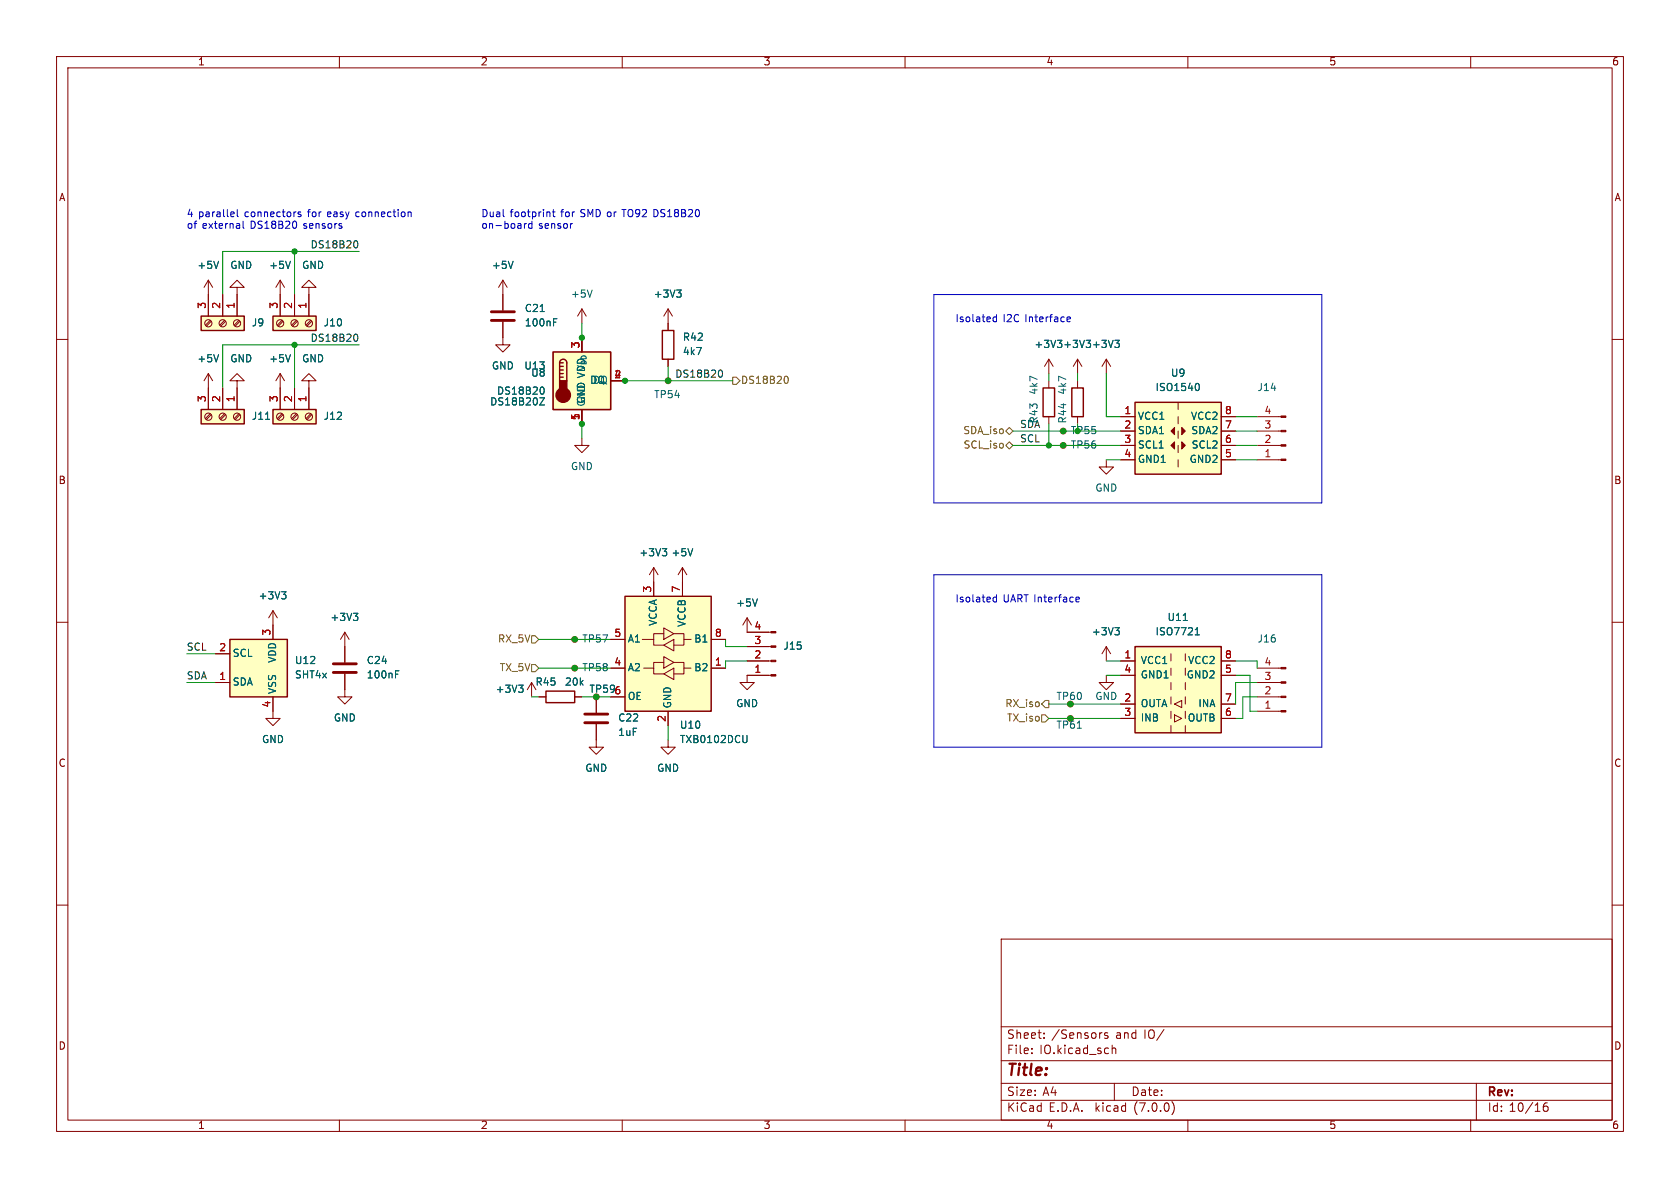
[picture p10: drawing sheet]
<svg xmlns="http://www.w3.org/2000/svg" width="297mm" height="210mm" viewBox="0 0 297 210" stroke-linecap="round" stroke-linejoin="round" font-family="sans-serif">
<g fill="none" stroke="#840000" stroke-width=".18">
<path d="M10 10h277v190h-277zM12 12h273v186h-273zM60 10v2M110 10v2M160 10v2M210 10v2M260 10v2M10 60h2M36.8 49.5l-.7 1.3M36.8 49.5v6.4M36.8 49.5l.8 1.3M37.2 56.6l-.9 .9"/>
<path d="M37.3 56.8l-.8 .9M39.4 52.1v3.8M39.7 56.6l-.8 .9M39.9 56.8l-.9 .9M41.9 50.8h1.3l-1.3-1.3-1.3 1.3h1.3v5.1M42.2 56.6l-.8 .9M42.4 56.8l-.8 .9M49.5 49.5v6.4M49.5 49.5l-.7 1.3M49.5 49.5l.8 1.3M49.9 56.6l-.9 .9M50 56.8l-.8 .9"/>
<path d="M52.1 52.1v3.8M52.4 56.6l-.8 .9M52.6 56.8l-.9 .9M54.6 50.8h1.3l-1.3-1.3-1.3 1.3h1.3v5.1M54.9 56.6l-.8 .9M55.1 56.8l-.8 .9M88.9 56.9v4.1h1.3l-1.3 1.2-1.3-1.2h1.3M88.9 49.5v5.4M88.9 49.5l-.8 1.3M88.9 49.5l.8 1.3M102.9 54.6l-.8 1.3M102.9 54.6v2.6"/>
<path d="M102.9 54.6l.7 1.3M118.1 54.6v3.8M118.1 54.6l-.8 1.3M118.1 54.6l.8 1.3M285 60h2M36.8 66v6.4M36.8 66l-.7 1.3M36.8 66l.8 1.3M37.2 73.1l-.9 .9M37.3 73.3l-.8 .9M39.4 68.6v3.8M39.7 73.1l-.8 .9"/>
<path d="M39.9 73.3l-.9 .9M41.9 67.3h1.3l-1.3-1.3-1.3 1.3h1.3v5.1M42.2 73.1l-.8 .9M42.4 73.3l-.8 .9M49.5 66v6.4M49.5 66l-.7 1.3M49.5 66l.8 1.3M49.9 73.1l-.9 .9M50 73.3l-.8 .9M52.1 68.6v3.8M52.4 73.1l-.8 .9M52.6 73.3l-.9 .9"/>
<path d="M54.6 67.3h1.3l-1.3-1.3-1.3 1.3h1.3v5.1M54.9 73.1l-.8 .9M55.1 73.3l-.8 .9M102.9 77.5v1.2h1.2l-1.2 1.3-1.3-1.3h1.3M102.9 72.4v2.5M107.9 67.3h2.6M118.1 67.3h.1M118.1 63.5v1.3M185.4 63.5v2.5M185.4 67.3v1.3M185.4 73.7v1.2M185.4 63.5l-.7 1.3"/>
<path d="M185.4 63.5l.8 1.3M188 78.7h.1M188 76.2h.1M190.5 63.5l-.8 1.3M190.5 63.5v2.5M190.5 67.3v1.3M190.5 73.7v1.2M190.5 63.5l.8 1.3M195.6 63.5l-.8 1.3M195.6 63.5v2.5M195.6 63.5l.7 1.3M198.1 73.7h2.6"/>
<path d="M198.1 76.2h2.6M198.1 78.7h2.6M208.3 71.1v1.3M208.3 73.7v1.2M208.3 76.2v1.3M208.3 78.7v1.3M215.9 73.7h2.5M215.9 76.2h2.5M215.9 78.7h2.5M222.2 73.7h4.3M222.2 76.2h4.3M222.2 78.7h4.3"/>
<path d="M195.6 81.3v1.3h1.2l-1.2 1.2-1.3-1.2h1.3M198.1 81.3h2.6M208.3 81.3v1.3zM215.9 81.3h2.5M222.2 81.3h4.3M10 110h2M38.1 115.6h2.5M48.3 108l-.8 1.2M48.3 108v5M48.3 108l.7 1.2M61 119.1v4.1h1.2l-1.2 1.3-1.3-1.3h1.3M61 111.8l-.8 1.2"/>
<path d="M61 111.8v5.3M61 111.8l.7 1.2M101.6 113h.1M101.6 118.1h.1M107.9 118.1h2.6M107.9 113h2.6M113.5 113h2.1v1h1.7M113.8 118.1h1.8v1h1.7M115.6 100.3l-.8 1.3M115.6 100.3v5.1M115.6 100.3l.7 1.3M117.3 117.1h-1.7v1"/>
<path d="M117.3 112h-1.7v1M117.3 116.1l1.8 1-1.8 1zM117.3 111l1.8 1-1.8 1zM117.3 119.1l1.8-1v2zM117.3 114l1.8-1v2.1zM119.1 117.1h1.8v1h1.3M119.1 112h1.8v1h1.3M120.6 100.3l-.7 1.3M120.6 100.3v5.1M120.6 100.3l.8 1.3M120.9 118.1v1h-1.8M120.9 113v1h-1.8"/>
<path d="M125.7 118.1h2.6M125.7 113h2.6M132.1 109.2v2.6h4.2M132.1 114.3h4.2M132.1 116.8h4.2M132.1 109.2l-.8 1.3M132.1 109.2l.7 1.3M136.3 119.4h-4.2v1.3h1.2l-1.2 1.2-1.3-1.2h1.3M195.6 119.4v1.3h1.2l-1.2 1.2-1.3-1.2h1.3M195.6 114.3v2.5M195.6 114.3l-.8 1.3M195.6 114.3l.7 1.3"/>
<path d="M198.1 116.8h2.6M198.1 119.4h2.6M207 115.6v1.2M207 118.1v1.3M209.5 115.6v1.2M209.5 118.1v1.3M215.9 116.8h2.5M215.9 119.4h2.5M222.2 118.1h4.3M285 110h2M38.1 120.7h2.5M48.3 123.2v3.8h1.2l-1.2 1.3-1.3-1.3h1.3"/>
<path d="M94 120.7l-.8 1.2M94 120.7v2.5M94 120.7l.7 1.2M95.2 123.2h1.3M101.6 123.2h1.3M105.4 128v4.1h1.3l-1.3 1.3-1.3-1.3h1.3M105.4 123.2v2.8M107.9 123.2h2.6M118.1 130.8v1.3h1.3l-1.3 1.3-1.3-1.3h1.3M118.1 125.7v2.6M189.2 127h.1M198.1 124.5h2.6"/>
<path d="M198.1 127h2.6M207 120.7v1.2M207 123.2v1.3M207 125.7v1.3M207 128.3v1.2M207.6 126.4l1.3 .6-1.3 .6zM207.6 124.5l1.3-.7v1.3zM209.5 120.7v1.2M209.5 123.2v1.3M209.5 125.7v1.3M209.5 128.3v1.2M215.9 124.5h2.5"/>
<path d="M215.9 127h2.5M222.2 120.7h4.3M222.2 123.2h4.3M222.2 125.7h4.3M10 160h2M285 160h2M177 166h108v32h-108zM60 198v2M110 198v2M160 198v2M177 194.5h108M177 191.5h108"/>
<path d="M177 187.5h108M177 181.5h108M182.4 186.1v.2M182.4 185.3v.2M184.6 183.4v.2M184.6 182.6v.2M194.7 182.6h.1M195.8 182.6h-.3l-.2 .2v.2l.5 .1v.4h-.5M196.6 184.8v1.5M196.6 185.4l.2-.1h.4l.1 1M197 191.5v3M207.2 194.7a1.72 1.72 0 0 1 0 2.3"/>
<path d="M210 198v2M260 198v2M261 191.5v6.5M273.5 195a.59 .59 0 0 0-.7 .6v.6l.2 .2 .4 .1 .2-.2 .1-.5-.2-.2-.4-.1-.3 .3"/>
<circle cx="36.8" cy="57.1" r=".63"/>
<circle cx="39.4" cy="57.1" r=".63"/>
<circle cx="41.9" cy="57.1" r=".63"/>
<circle cx="49.5" cy="57.1" r=".63"/>
<circle cx="52.1" cy="57.1" r=".63"/>
<circle cx="54.6" cy="57.1" r=".63"/>
<circle cx="36.8" cy="73.7" r=".63"/>
<circle cx="39.4" cy="73.7" r=".63"/>
<circle cx="41.9" cy="73.7" r=".63"/>
<circle cx="49.5" cy="73.7" r=".63"/>
<circle cx="52.1" cy="73.7" r=".63"/>
<circle cx="54.6" cy="73.7" r=".63"/>
<circle cx="118.1" cy="67.3" r=".51"/>
<circle cx="188" cy="78.7" r=".51"/>
<circle cx="188" cy="76.2" r=".51"/>
<circle cx="101.6" cy="113" r=".51"/>
<circle cx="101.6" cy="118.1" r=".51"/>
<circle cx="105.4" cy="123.2" r=".51"/>
<circle cx="189.2" cy="124.5" r=".51"/>
<circle cx="189.2" cy="127" r=".51"/>
</g>
<g fill="none" stroke="#006464" stroke-width=".18">
<path d="M38.6 46.2l-.4 1.3M51.3 46.2l-.4 1.3M90.7 46.2l-.4 1.3M97.9 56.3h.6M104.7 51.3l-.4 1.2M119.6 51.3h.8l-.4 .5M120.2 51.8l.2 .2v.3l-.2 .2M38.6 62.7l-.4 1.3M46.9 74.1h.8M51.3 62.7l-.4 1.3M95.4 70.3h.9l-.9 1.3h.9M95.9 68.4a.79 .79 0 0 1 0 1.3"/>
<path d="M103.3 66.3l-1.2 .5M197.1 60.2h.8l-.4 .4M197.6 60.6l.3 .3v.3l-.3 .2M211.7 67.8a.79 .79 0 0 1 0 1.2M117.1 97h.8l-.5 .5M117.6 97.5l.3 .2v.3l-.3 .3M122.5 97l-.5 1.3M49.8 104.6h.8l-.5 .5M50.3 105.1l.3 .2v.3l-.3 .3M62.5 108.4h.8l-.5 .5M63 108.9l.3 .2v.3l-.3 .3M69.9 118.6h.6"/>
<path d="M133.9 105.9l-.4 1.2M197.1 111h.8l-.4 .4M197.6 111.4l.3 .3v.3l-.3 .2M209.2 109.7h.7M211.3 112.2h.7M211.4 111.3l.3-.3v1.2M91.7 121.1h.8l-.5 .5M92.2 121.6l.3 .2v.3l-.3 .3M132.1 130v1l-.3 .3"/>
</g>
<g fill="none" stroke="#840000" stroke-width=".25">
<path d="M35.6 55.9h7.6v2.5h-7.6zM48.3 55.9h7.6v2.5h-7.6zM117.1 58.4h2v5.1h-2zM35.6 72.4h7.6v2.5h-7.6zM48.3 72.4h7.6v2.5h-7.6zM97.8 62.2h10.1v10.2h-10.1zM98.9 64.1a.64 .64 0 0 1 .7-.6 .64 .64 0 0 1 .6 .6v3.2M98.9 66.7h.7M98.9 66h.7M98.9 65.4h.7M98.9 64.8h.7M98.9 64.1v3.2"/>
<path d="M98.9 64.1h.7M184.4 68.6h2v5.1h-2zM189.5 68.6h2v5.1h-2zM200.7 71.1h15.2v12.7h-15.2zM40.6 113h10.2v10.2h-10.2zM110.5 105.4h15.2v20.3h-15.2zM200.7 114.3h15.2v15.2h-15.2zM96.5 122.2h5.1v2h-5.1z"/>
</g>
<g fill="#ffffc2" stroke="#ffffc2" stroke-width=".18">
<path d="M200.7 71.1h15.2v12.7h-15.2z"/>
<path d="M97.8 62.2h10.1v10.2h-10.1z"/>
<path d="M200.7 114.3h15.2v15.2h-15.2z"/>
<path d="M48.3 55.9h7.6v2.5h-7.6z"/>
<path d="M35.6 55.9h7.6v2.5h-7.6z"/>
<path d="M40.6 113h10.2v10.2h-10.2z"/>
<path d="M48.3 72.4h7.6v2.5h-7.6z"/>
<path d="M35.6 72.4h7.6v2.5h-7.6z"/>
<path d="M110.5 105.4h15.2v20.3h-15.2z"/>
</g>
<g fill="#840000" stroke="#840000" stroke-width=".18">
<path d="M207 76.2l.6-.6v1.2z"/>
<path d="M208.9 78.1l.6 .6-.6 .7z"/>
<path d="M208.9 75.6l.6 .6-.6 .6z"/>
<path d="M207 78.7l.6-.6v1.3z"/>
<path d="M226.5 73.5h.8v.3h-.8z"/>
<path d="M226.5 76.1h.8v.2h-.8z"/>
<path d="M226.5 78.6h.8v.3h-.8z"/>
<path d="M226.5 81.2h.8v.2h-.8z"/>
<path d="M136.3 111.6h.9v.3h-.9z"/>
<path d="M136.3 114.2h.9v.2h-.9z"/>
<path d="M136.3 116.7h.9v.3h-.9z"/>
<path d="M136.3 119.3h.9v.2h-.9z"/>
<path d="M226.5 118h.8v.2h-.8z"/>
<path d="M226.5 120.5h.8v.3h-.8z"/>
<path d="M226.5 123.1h.8v.2h-.8z"/>
<path d="M226.5 125.6h.8v.3h-.8z"/>
</g>
<path d="M86.9 56.6h4M86.9 55.1h4M58.9 118.9h4.1M58.9 117.3h4.1M103.4 127.8h4M103.4 126.2h4" fill="none" stroke="#840000" stroke-width=".51"/>
<g fill="#840000" stroke="#840000" stroke-width=".25">
<path d="M98.9 67.3h1.3v1.9h-1.3z"/>
<circle cx="99.6" cy="69.8" r="1.27"/>
</g>
<path d="M129.5 66.7h.7l.6 .6-.6 .6h-.7zM139 66.5a.79 .79 0 0 1 0 1.3M177.8 76.2l.6-.6 .7 .6-.7 .6zM177.8 78.7l.6-.6 .7 .6-.7 .7zM94 117.5h.6l.6 .6-.6 .6h-.6zM94 112.4h.6l.6 .6-.6 .7h-.6zM184.1 126.4h.7l.6 .6-.6 .6h-.7zM184.8 123.8h.6v1.3h-.6l-.7-.6z" fill="none" stroke="#725600" stroke-width=".18"/>
<path d="M62.8 42.6a.68 .68 0 0 1 .5 .6 .68 .68 0 0 1-.5 .6M62.8 59.1a.68 .68 0 0 1 .5 .6 .68 .68 0 0 1-.5 .6M127.4 65.4a.79 .79 0 0 1 0 1.3" fill="none" stroke="#0f0f0f" stroke-width=".18"/>
<g fill="none" stroke="#0000c2" stroke-width=".18">
<path d="M41.2 37.5l.2 .3-.6 .1M41.3 38.2l-.1 .1M41.9 37v1.1l.2 .2M43 39.1v1.1l.2 .2M53.2 37.5h-.3l-.2 .1v.2l.5 .1v.3h-.5M72.3 37.5l.4 .1v.7M92.7 39.5v.9M93 39.5l-.3 .3M93.7 39.5l-.3 .3v.3l.3 .3 .3-.1M93.9 39.5l.1 .1M94 39.1v1.3M97.2 37.5v.8"/>
<path d="M97.6 37.5h.5M97.8 37v1.1l.3 .2M101.1 39.5h.1M165.1 52.1h68.6v36.8h-68.6zM175.6 56.6l.2 .3 .4-.1M176.2 55.6v1.3M176.2 56.1l-.4-.1-.2 .3M188.7 56.8h.5M188.7 56.1l.4-.1 .1 .3-.6 .2M165.1 101.6h68.6v30.5h-68.6zM175.6 106.2l.2 .2 .4-.1M176.2 105.1v1.3"/>
<path d="M176.2 105.6h-.4l-.2 .2M190.3 106.3h.5M190.3 105.6h.3l.2 .3-.6 .1"/>
</g>
<g fill="none" stroke="#009600" stroke-width=".18">
<path d="M52.1 44.5v7.6M63.5 44.5h-24.1v7.6M102.9 57.2v2.5M52.1 61v7.6M63.5 61h-24.1v7.6M102.9 74.9v2.6M110.5 67.3h19M118.1 64.8v2.5M179.1 76.2h19M179.1 78.7h19M185.4 66v1.3M185.4 74.9v3.8"/>
<path d="M190.5 66v1.3M190.5 74.9v1.3M195.6 66v7.7h2.5M218.4 76.2h3.8M218.4 78.7h3.8M218.4 73.7h3.8M195.6 81.3h2.5M218.4 81.3h3.8M33 115.6h5.1M95.2 113h12.7M95.2 118.1h12.7M128.3 113v1.3h3.8"/>
<path d="M132.1 116.8h-3.8v1.3M195.6 116.8h2.5M195.6 119.4h2.5M218.4 116.8h3.8v1.3M218.4 119.4h2.6v6.3h1.2M33 120.7h5.1M94 123.2h1.2M102.9 123.2h2.5M118.1 128.3v2.5M185.4 127h12.7M185.4 124.5h12.7M222.2 123.2h-2.5v3.8h-1.3"/>
<path d="M222.2 120.7h-3.8v3.8"/>
</g>
<g fill="#009600" stroke="#009600" stroke-width=".18">
<circle cx="188" cy="78.7" r=".46"/>
<circle cx="188" cy="76.2" r=".46"/>
<circle cx="185.4" cy="78.7" r=".46"/>
<circle cx="105.4" cy="123.2" r=".46"/>
<circle cx="101.6" cy="113" r=".46"/>
<circle cx="101.6" cy="118.1" r=".46"/>
<circle cx="118.1" cy="67.3" r=".46"/>
<circle cx="110.5" cy="67.3" r=".46"/>
<circle cx="189.2" cy="124.5" r=".46"/>
<circle cx="189.2" cy="127" r=".46"/>
<circle cx="102.9" cy="59.7" r=".46"/>
<circle cx="102.9" cy="74.9" r=".46"/>
<circle cx="52.1" cy="44.5" r=".46"/>
<circle cx="52.1" cy="61" r=".46"/>
</g>
<text font-size="2.8" fill="#840000" x="178" y="190.8">Title:</text>
<g font-size="2.1" fill="#840000">
<text x="178" y="183.9">Sheet:</text>
<text x="185.9" y="183.9">/Sensors</text>
<text x="197.2" y="183.9">and</text>
<text x="202.3" y="183.9">IO/</text>
<text x="178" y="186.6">File:</text>
<text x="183.8" y="186.6">IO.kicad_sch</text>
<text x="178" y="196.8">KiCad</text>
<text x="178" y="194">Size:</text>
<text x="184.3" y="194">A4</text>
<text x="185.4" y="196.8">E.D.A.</text>
<text x="193.7" y="196.8">kicad</text>
<text x="200" y="194">Date:</text>
<text x="200.6" y="196.8">(7.0.0)</text>
<text x="263" y="194.2">Rev:</text>
<text x="263" y="196.8">Id: 10/16</text>
</g>
<g font-size="1.8" fill="#840000">
<text x="35" y="11.8">1</text>
<text x="85" y="11.8">2</text>
<text x="135" y="11.8">3</text>
<text x="185" y="11.8">4</text>
<text x="235" y="11.8">5</text>
<text x="285" y="11.8">6</text>
<text x="10.4" y="35.8">A</text>
<text x="285.4" y="35.8">A</text>
<text x="10.3" y="85.8">B</text>
<text x="285.3" y="85.8">B</text>
<text x="104.1" y="122.7">TP596</text>
<text x="10.3" y="135.8">C</text>
<text x="285.3" y="135.8">C</text>
<text x="10.3" y="185.8">D</text>
<text x="285.3" y="185.8">D</text>
<text x="35" y="199.8">1</text>
<text x="85" y="199.8">2</text>
<text x="135" y="199.8">3</text>
<text x="185" y="199.8">4</text>
<text x="235" y="199.8">5</text>
<text x="285" y="199.8">6</text>
</g>
<g font-size="1.8" fill="#0000c2">
<text x="33" y="38.6">4 parallel</text>
<text x="33" y="40.6">of</text>
<text x="35.8" y="40.6">external</text>
<text x="43.3" y="38.6">connectors</text>
<text x="44.4" y="40.6">DS18B20</text>
<text x="53.8" y="40.6">sensors</text>
<text x="54.6" y="38.6">for</text>
<text x="58.2" y="38.6">easy</text>
<text x="63.3" y="38.6">connection</text>
<text x="85.1" y="38.6">Dual</text>
<text x="85.1" y="40.6">on-board</text>
<text x="90.2" y="38.6">footprint</text>
<text x="95.2" y="40.6">sensor</text>
<text x="99.3" y="38.6">for</text>
<text x="102.8" y="38.6">SMD or</text>
<text x="110.5" y="38.6">TO92 DS18B20</text>
<text x="168.9" y="57.2">Isolated</text>
<text x="177.4" y="57.2">I2C Interface</text>
<text x="168.9" y="106.7">Isolated</text>
<text x="177.4" y="106.7">UART Interface</text>
</g>
<g font-size="1.8" fill="#006464">
<text x="34.8" y="47.8">+5V</text>
<text x="40.6" y="47.8">GND</text>
<text x="47.5" y="47.8">+5V</text>
<text x="53.3" y="47.8">GND</text>
<text x="86.9" y="47.8">+5V</text>
<text x="100.9" y="52.9">+5V</text>
<text x="115.5" y="52.9">+3V3</text>
<text x="44.5" y="58">J9</text>
<text x="57.2" y="58">J10</text>
<text x="92.7" y="55.4">C21</text>
<text x="92.7" y="58">100nF</text>
<text x="34.8" y="64.3">+5V</text>
<text x="40.6" y="64.3">GND</text>
<text x="47.5" y="64.3">+5V</text>
<text x="53.3" y="64.3">GND</text>
<text x="86.9" y="65.6">GND</text>
<text x="92.6" y="65.6">U13</text>
<text x="103.7" y="65.8" transform="rotate(-90 103.7 65.8)">V_{DD}</text>
<text x="120.7" y="60.5">R42</text>
<text x="120.7" y="63.1">4k7</text>
<text x="182.8" y="61.8">+3V3 +3V3 +3V3</text>
<text x="86.6" y="71.9">DS18B20Z</text>
<text x="87.8" y="70">DS18B20</text>
<text x="93.8" y="66.9">U8</text>
<text x="103.7" y="71.9" transform="rotate(-90 103.7 71.9)">GND</text>
<text x="104.2" y="68.1">DQ</text>
<text x="115.6" y="70.7">TP54</text>
<text x="183.7" y="69.8" transform="rotate(-90 183.7 69.8)">4k7</text>
<text x="188.8" y="69.8" transform="rotate(-90 188.8 69.8)">4k7</text>
<text x="204.2" y="69.4">ISO1540</text>
<text x="206.9" y="66.9">U9</text>
<text x="222.3" y="69.4">J14</text>
<text x="44.5" y="74.5">J11</text>
<text x="57.2" y="74.5">J12</text>
<text x="188.8" y="74.9" transform="rotate(-90 188.8 74.9)">R44</text>
<text x="201.2" y="74.5">VCC1</text>
<text x="201.2" y="77">SDA1</text>
<text x="210.4" y="74.5">VCC2</text>
<text x="210.5" y="77">SDA2</text>
<text x="100.9" y="83.4">GND</text>
<text x="189.2" y="79.6">TP56</text>
<text x="201.2" y="79.6">SCL1</text>
<text x="201.2" y="82.1">GND1</text>
<text x="210.2" y="82.1">GND2</text>
<text x="210.5" y="79.6">SCL2</text>
<text x="193.6" y="87.2">GND</text>
<text x="113" y="98.6">+3V3</text>
<text x="118.7" y="98.6">+5V</text>
<text x="45.7" y="106.2">+3V3</text>
<text x="130.1" y="107.5">+5V</text>
<text x="58.4" y="110">+3V3</text>
<text x="102.9" y="113.9">TP57</text>
<text x="111" y="113.9">A1</text>
<text x="116.4" y="110.8" transform="rotate(-90 116.4 110.8)">VCCA</text>
<text x="121.5" y="110.9" transform="rotate(-90 121.5 110.9)">VCCB</text>
<text x="122.6" y="113.9">B1</text>
<text x="193" y="112.6">+3V3</text>
<text x="204.2" y="112.6">ISO7721</text>
<text x="206.3" y="110">U11</text>
<text x="222.3" y="113.9">J16</text>
<text x="41.1" y="116.4">SCL</text>
<text x="49.1" y="117.3" transform="rotate(-90 49.1 117.3)">VDD</text>
<text x="52.1" y="117.7">U12</text>
<text x="64.8" y="117.7">C24</text>
<text x="102.9" y="118.9">TP58</text>
<text x="111" y="118.9">A2</text>
<text x="122.6" y="118.9">B2</text>
<text x="138.4" y="115.1">J15</text>
<text x="201.7" y="117.7">VCC1</text>
<text x="209.9" y="117.7">VCC2</text>
<text x="41.1" y="121.5">SDA</text>
<text x="49.1" y="122.7" transform="rotate(-90 49.1 122.7)">VSS</text>
<text x="52.1" y="120.2">SHT4x</text>
<text x="64.8" y="120.2">100nF</text>
<text x="87.6" y="122.7">+3V3</text>
<text x="94.6" y="121.5">R45</text>
<text x="99.8" y="121.5">20k</text>
<text x="111" y="124">OE</text>
<text x="118.9" y="125.2" transform="rotate(-90 118.9 125.2)">GND</text>
<text x="130.1" y="125.3">GND</text>
<text x="186.7" y="124">TP60</text>
<text x="193.6" y="124">GND 2</text>
<text x="201.7" y="125.3">OUTA</text>
<text x="201.7" y="120.2">GND1</text>
<text x="209.7" y="120.2">GND2</text>
<text x="211.7" y="125.3">INA</text>
<text x="46.3" y="131.6">GND</text>
<text x="59" y="127.8">GND</text>
<text x="109.2" y="127.8">C22</text>
<text x="109.2" y="130.4">1uF</text>
<text x="120.1" y="129.1">U10</text>
<text x="120.1" y="131.6">TXB0102DCU</text>
<text x="186.7" y="129.1">TP61</text>
<text x="201.7" y="127.8">INB</text>
<text x="209.9" y="127.8">OUTB</text>
<text x="103.4" y="136.7">GND</text>
<text x="116.1" y="136.7">GND</text>
</g>
<g font-size="1.8" fill="#0f0f0f">
<text x="54.8" y="44.1">DS18B20</text>
<text x="54.8" y="60.6">DS18B20</text>
<text x="119.4" y="67">DS18B20</text>
<text x="180.3" y="75.9">SDA</text>
<text x="183.7" y="74.9" transform="rotate(-90 183.7 74.9)">R43</text>
<text x="180.3" y="78.4">SCL</text>
<text x="33" y="115.2">SCL</text>
<text x="33" y="120.3">SDA</text>
</g>
<g font-size="1.8" fill="#a90000">
<text x="36.6" y="54.6" transform="rotate(-90 36.6 54.6)">3</text>
<text x="39.1" y="54.6" transform="rotate(-90 39.1 54.6)">2</text>
<text x="41.7" y="54.6" transform="rotate(-90 41.7 54.6)">1</text>
<text x="49.3" y="54.6" transform="rotate(-90 49.3 54.6)">3</text>
<text x="51.8" y="54.6" transform="rotate(-90 51.8 54.6)">2</text>
<text x="54.4" y="54.6" transform="rotate(-90 54.4 54.6)">1</text>
<text x="102.6" y="61.6" transform="rotate(-90 102.6 61.6)">3</text>
<text x="36.6" y="71.2" transform="rotate(-90 36.6 71.2)">3</text>
<text x="39.1" y="71.2" transform="rotate(-90 39.1 71.2)">2</text>
<text x="41.7" y="71.2" transform="rotate(-90 41.7 71.2)">1</text>
<text x="49.3" y="71.2" transform="rotate(-90 49.3 71.2)">3</text>
<text x="51.8" y="71.2" transform="rotate(-90 51.8 71.2)">2</text>
<text x="54.4" y="71.2" transform="rotate(-90 54.4 71.2)">1</text>
<text x="108.6" y="67.1">2</text>
<text x="102.6" y="74.3" transform="rotate(-90 102.6 74.3)">1</text>
<text x="198.7" y="73.4">1</text>
<text x="198.7" y="75.9">2</text>
<text x="216.5" y="75.9">7</text>
<text x="216.5" y="73.4">8</text>
<text x="223.5" y="75.9">3</text>
<text x="223.5" y="73.4">4</text>
<text x="198.7" y="78.5">3</text>
<text x="198.7" y="81">4</text>
<text x="216.5" y="81">5</text>
<text x="216.5" y="78.5">6</text>
<text x="223.5" y="81">1</text>
<text x="223.5" y="78.5">2</text>
<text x="115.3" y="104.8" transform="rotate(-90 115.3 104.8)">3</text>
<text x="120.4" y="104.8" transform="rotate(-90 120.4 104.8)">7</text>
<text x="48" y="112.4" transform="rotate(-90 48 112.4)">3</text>
<text x="108.6" y="112.8">5</text>
<text x="126.3" y="112.8">8</text>
<text x="133.3" y="111.5">4</text>
<text x="38.7" y="115.3">2</text>
<text x="108.6" y="117.9">4</text>
<text x="126.3" y="117.9">1</text>
<text x="133.3" y="119.1">1</text>
<text x="133.3" y="116.6">2</text>
<text x="133.3" y="114">3</text>
<text x="198.7" y="116.6">1</text>
<text x="198.7" y="119.1">4</text>
<text x="216.5" y="119.1">5</text>
<text x="216.5" y="116.6">8</text>
<text x="223.5" y="117.9">4</text>
<text x="38.7" y="120.4">1</text>
<text x="48" y="125.1" transform="rotate(-90 48 125.1)">4</text>
<text x="198.7" y="124.2">2</text>
<text x="216.5" y="124.2">7</text>
<text x="223.5" y="125.5">1</text>
<text x="223.5" y="122.9">2</text>
<text x="223.5" y="120.4">3</text>
<text x="117.9" y="127.7" transform="rotate(-90 117.9 127.7)">2</text>
<text x="198.7" y="126.7">3</text>
<text x="216.5" y="126.7">6</text>
</g>
<g font-size="1.8" fill="#725600">
<text x="131" y="68.1">DS18B20</text>
<text x="170.2" y="77">SDA_iso</text>
<text x="170.2" y="79.6">SCL_iso</text>
<text x="87.9" y="113.9">RX_5V</text>
<text x="88.2" y="118.9">TX_5V</text>
<text x="177.6" y="125.3">RX_iso</text>
<text x="177.9" y="127.8">TX_iso</text>
</g>
<text font-size="1.8" fill="#009600" x="189.2" y="77">TP55</text>
</svg>
